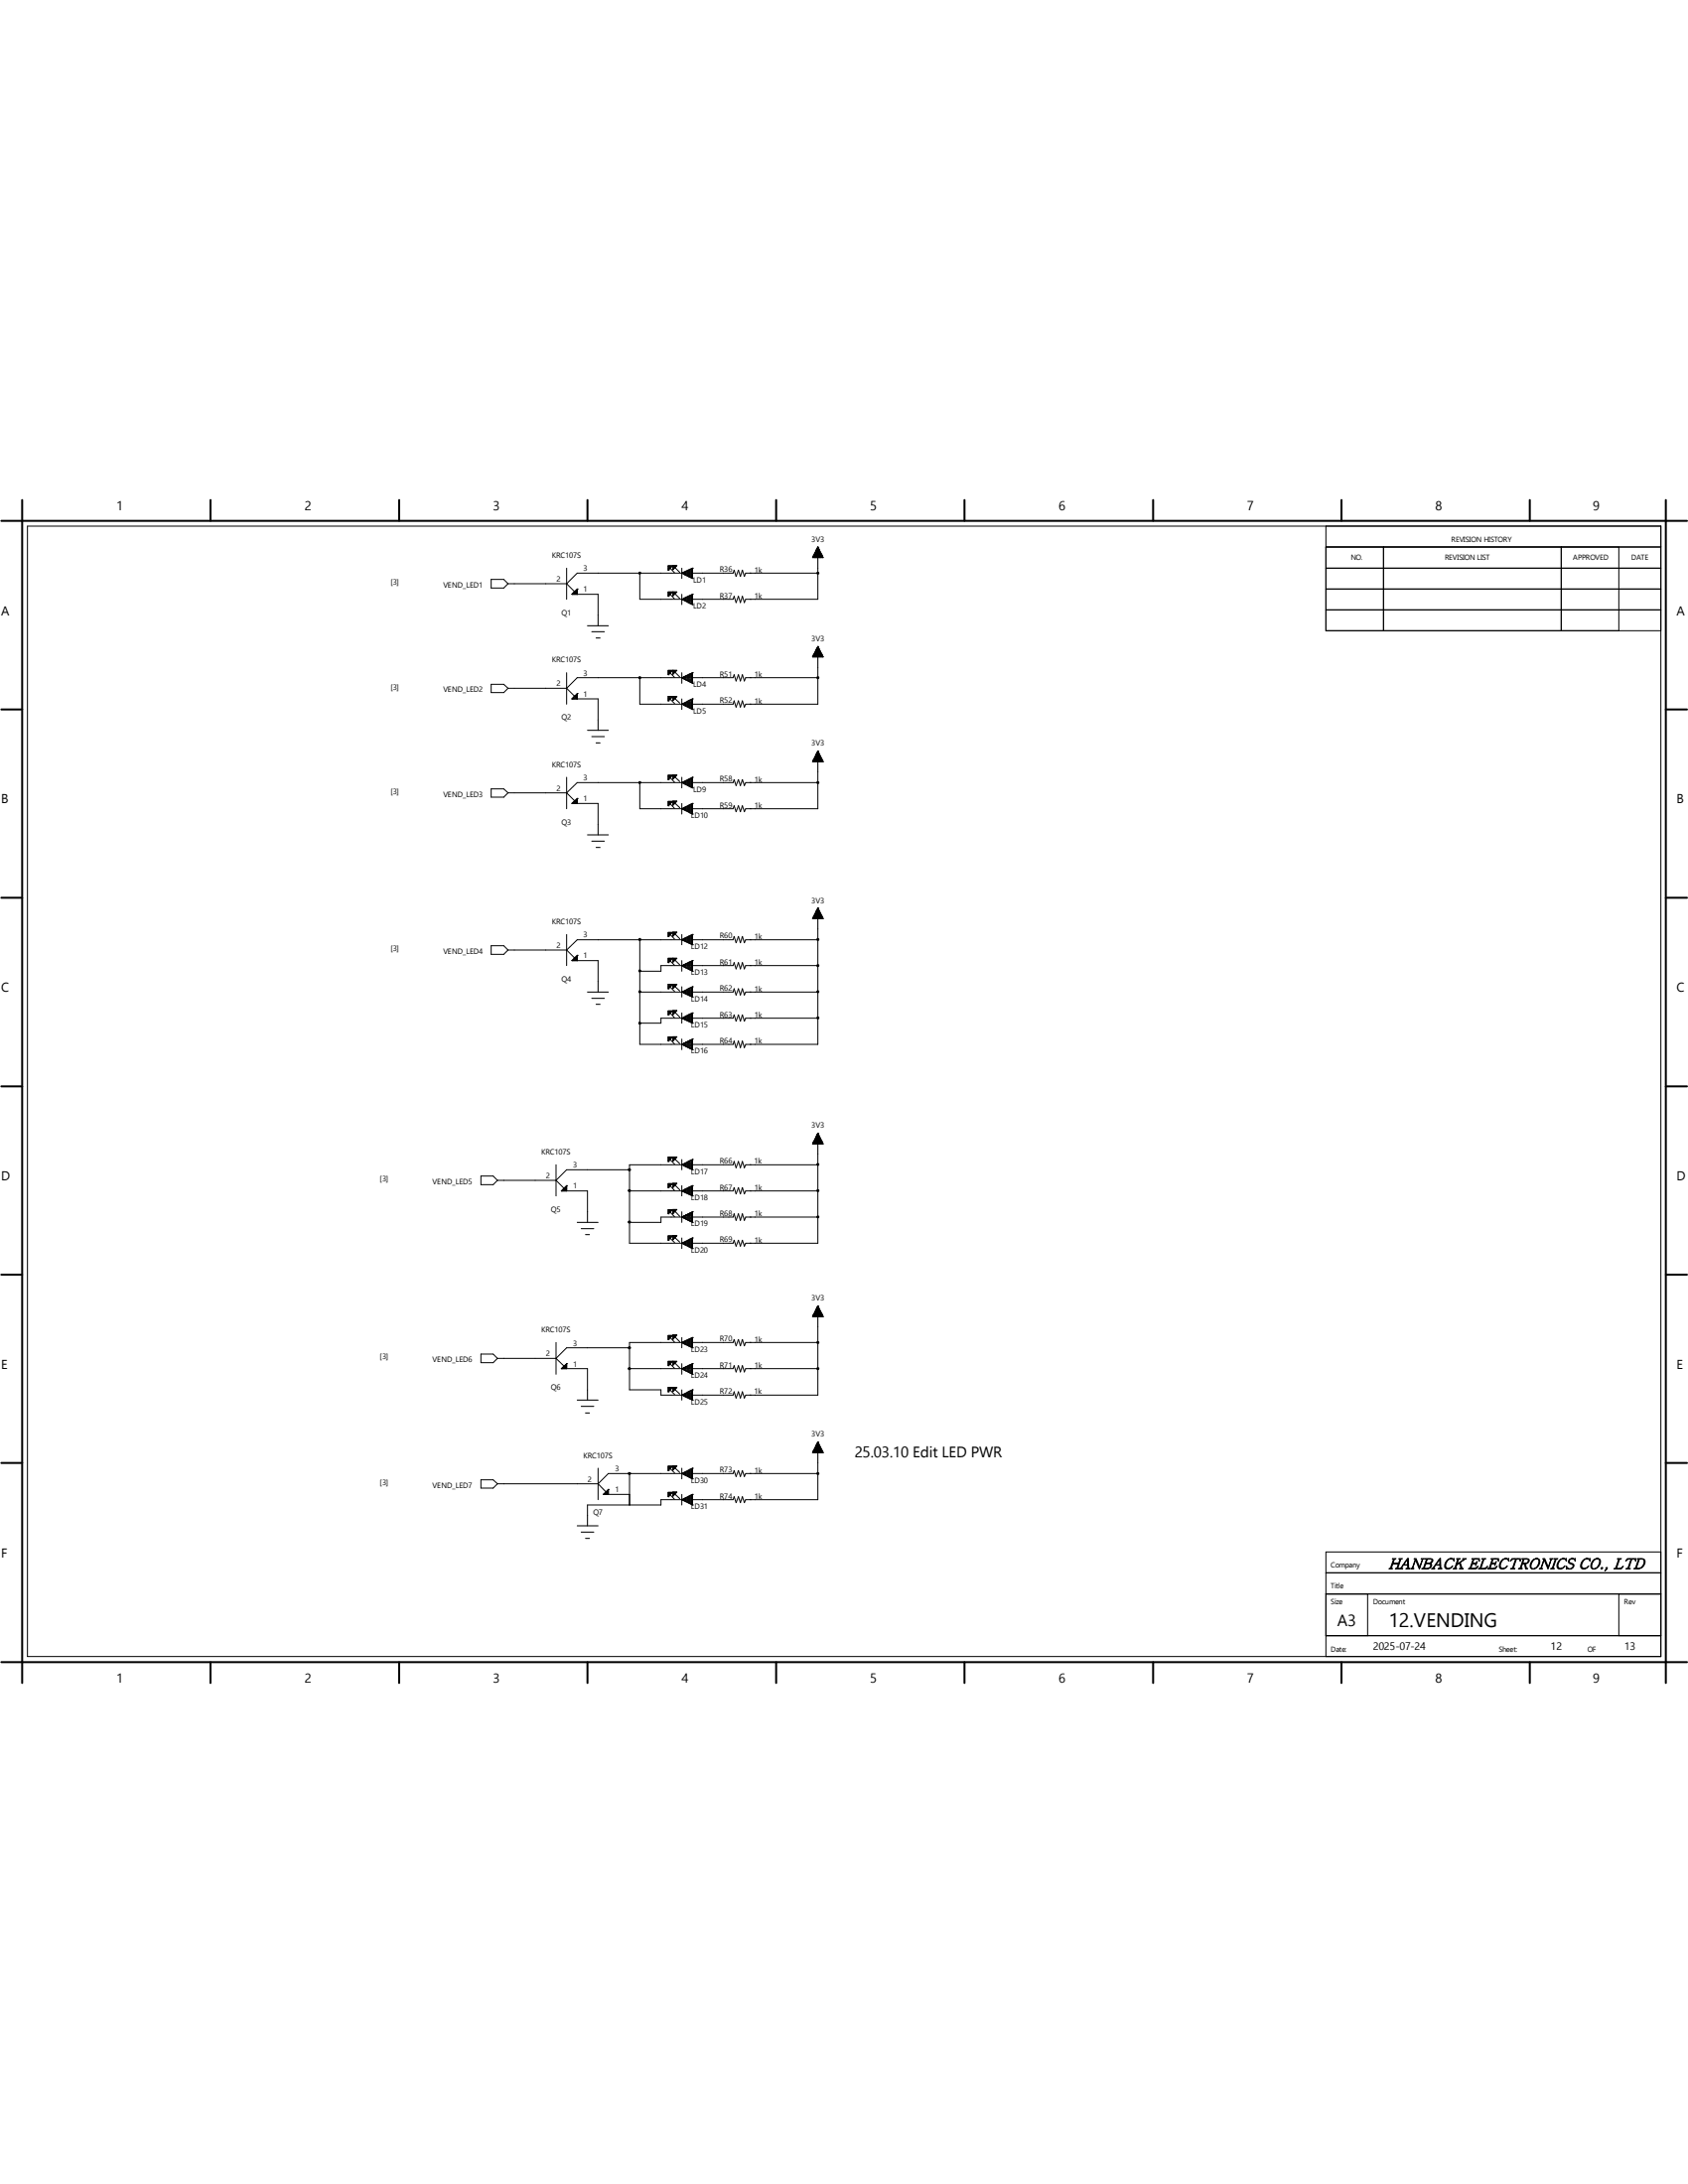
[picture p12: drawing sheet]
<svg xmlns="http://www.w3.org/2000/svg" width="216mm" height="279mm" viewBox="0 0 216 279" stroke-linecap="round" stroke-linejoin="round" font-family="sans-serif">
<g fill="none" stroke="#000" stroke-width=".25">
<path d="M.2 66.6h215.6M2.8 64v151.3M26.9 64v2.6M51.1 64v2.6M75.1 64v2.6M99.3 64v2.6M123.4 64v2.6M147.5 64v2.6M171.6 64v2.6M195.7 64v2.6M213.1 64v151.3M.2 90.8h2.6"/>
<path d="M213.1 90.8h2.7M.2 114.9h2.6M213.1 114.9h2.7M.2 139h2.6M213.1 139h2.7M.2 163.1h2.6M213.1 163.1h2.7M.2 187.2h2.6M213.1 187.2h2.7M.2 212.6h215.6M26.9 212.6v2.7M51.1 212.6v2.7"/>
<path d="M75.1 212.6v2.7M99.3 212.6v2.7M123.4 212.6v2.7M147.5 212.6v2.7M171.6 212.6v2.7M195.7 212.6v2.7"/>
</g>
<g fill="none" stroke="#000" stroke-width=".13">
<path d="M3.5 67.3h208.9v144.6h-208.9zM62.8 74.1h1.6l.6 .6-.6 .5h-1.6zM65 74.7h7.5M72.5 72.7v4M72.5 74.7l1.3 1.3v-.6M73.2 76h.1M73.2 76h3.3v4.1M73.8 75.4h.1M73.8 75.7h-.4v.3M73.8 75.9h-.5v.1M73.8 75.4l-.6 .6M73.8 75.6h-.3v.4"/>
<path d="M73.8 75.5h-.1v.5M85.5 72.9h.1M85.5 76.3h.1M85.6 72.4v.4h-.1M85.6 75.7v.5h-.1M85.6 72.6l.7 .7M85.6 75.9l.7 .7M85.7 72.4v.3h-.2M85.7 75.7v.3h-.2M85.9 72.4v.1h-.4M85.9 75.7v.2h-.4M86 72.4h.1"/>
<path d="M86 75.7h.1M86 72.4h-.5v.5M86 75.7h-.5v.6M86 72.4l-.5 .5M86 75.7l-.5 .6M86.1 72.3h.5l-.5 .6zM86.1 75.7h.5l-.5 .5zM86.1 72.5h.3M86.1 72.4h.5M86.1 75.9h.3M86.1 72.3v.5M86.1 75.7v.5"/>
<path d="M86.3 72.3v.4h-.2M86.3 75.7v.3h-.2M86.3 72.6l.7 .6M86.3 75.9l.7 .7M86.4 72.3v.3M86.4 75.7v.2M86.5 72.3v.1M86.5 75.7v.1M87.2 73.3h.1M87.2 76.7h.1M87.2 72.7v1.3M87.2 76v1.3"/>
<path d="M87.2 73.3l1.4 .7M87.2 76.7l1.4 .6M87.3 73.2v.2M87.3 76.6v.2M87.6 73.1v.5M87.6 76.5v.4M87.9 73v.7M87.9 76.3v.7M88.1 72.9v.9M88.1 76.2v1M88.4 72.7v1.3M88.4 76.1v1.2"/>
<path d="M88.6 74h.1M88.6 72.7h.1M88.6 77.3h.1M88.6 76h.1M88.6 72.7v1.3M88.6 76v1.3M88.6 72.7l-1.4 .6M88.6 72.8h-.3v1.1h.3M88.6 72.9h-.6v.8h.6M88.6 73.1h-.9v.5h.9M88.6 73.2h-1.1v.2h1.1M88.6 76.5h-1.1v.3h1.1"/>
<path d="M88.6 76.4h-.9v.5h.9M88.6 76.3h-.6v.8h.6M88.6 76.2h-.3v1h.3M88.6 76l-1.4 .7M104 71.3h1.2M104 71.2h1.2M104 71.2v.1M104.1 71.2h1.1v.1M104.1 71.1h1.1M104.1 71v.3M104.1 71h1M104.1 71h1v.3"/>
<path d="M104.1 70.9v.4M104.2 70.9h.9M104.2 70.9h.8M104.2 70.8v.5M104.2 70.8h.8M104.2 70.7v.6M104.3 70.7h.6M104.3 70.7h.6v.6M104.3 70.6h.6M104.3 70.6v.7M104.4 70.5h.5v.8M104.4 70.5h.5"/>
<path d="M104.4 70.4v.9M104.4 70.4h.4M104.4 70.4h.4v.9M104.4 70.3h.4v1M104.4 70.3v1M104.5 70.3h.2M104.5 70.2h.2M104.5 70.1v1.2M104.6 70.1h.1M104.6 70v1.3M104.6 70h.1M104.6 73.3h-9.2l-.2 .4-.2-.8-.3 .8-.3-.8-.3 .8-.2-.8-.1 .4h-20l-1.3 1.4"/>
<path d="M104.6 70v6.7h-9.2l-.2 .4-.2-.8-.3 .8-.3-.8-.3 .8-.2-.8-.1 .4h-12v-3.4M104.6 70l.7 1.3h-1.4zM104.7 70.1v1.2M104.7 70.2v1.1M105 70.7v.6M105 70.8v.5M105.2 71v.3M105.2 71.2h-1.2v.1M169.6 67.3v13.4h42.8M169.6 70h42.8M169.6 78h42.8M169.6 75.4h42.8"/>
<path d="M169.6 72.7h42.8M177 70v10.7M199.7 70v10.7M207.1 70v10.7M62.8 87.5h1.6l.6 .6-.6 .5h-1.6zM65 88.1h7.5M72.5 86.1v4M72.5 99.4v4.1M72.5 88.1l1.3 1.3v-.7M73.2 89.4h.1M73.2 89.4h3.3v4M73.8 88.7h.1"/>
<path d="M73.8 89.1h-.4v.3M73.8 89.3h-.5v.1M73.8 89h-.3v.4M73.8 88.9h-.1v.5M73.8 88.7l-.6 .7M75.1 80.1h2.7M75.1 93.4h2.7M75.7 80.8h1.6M75.7 94.2h1.6M76.2 81.6h.6M76.2 95h.6M81.8 86.7h.1"/>
<path d="M85.5 86.3h.1M85.5 89.7h.1M85.5 99.7h.1M85.6 85.8v.4h-.1M85.6 89.1v.4h-.1M85.6 99.2v.4h-.1M85.6 86l.7 .7M85.6 89.4l.7 .6M85.6 99.4l.7 .7M85.7 85.8v.3h-.2M85.7 89.1v.3h-.2M85.7 99.2v.2h-.2"/>
<path d="M85.9 85.8v.1h-.4M85.9 89.1v.2h-.4M85.9 99.2v.1h-.4M86 85.8h.1M86 89.1h.1M86 99.2h.1M86 85.8h-.5v.5M86 89.1h-.5v.6M86 99.2h-.5v.5M86 85.8l-.5 .5M86 89.1l-.5 .6M86 99.2l-.5 .5"/>
<path d="M86.1 85.8h.5l-.5 .5zM86.1 89.1h.5l-.5 .5zM86.1 99.1h.5l-.5 .6zM86.1 85.9h.3M86.1 89.5h.1M86.1 89.4h.2M86.1 89.3h.3M86.1 99.4h.2M86.1 99.3h.3M86.1 99.2h.5M86.1 85.8v.4M86.1 89.1v.5"/>
<path d="M86.1 99.1v.5M86.3 85.8v.3h-.2M86.3 89.1v.4M86.3 99.1v.4M86.3 85.9l.7 .7M86.3 89.3l.7 .7M86.3 99.4l.7 .6M86.4 85.8v.1M86.4 89.1v.2M86.4 99.1v.3M86.5 85.8h.1M86.5 89.1v.1"/>
<path d="M86.5 99.1v.1M87.2 86.7h.1M87.2 90.1h.1M87.2 86.1v1.3M87.2 89.4v1.4M87.2 99.4v1.4M87.2 86.7l1.4 .7M87.2 90.1l1.4 .7M87.3 86.7v.1M87.3 90v.1M87.6 86.5v.5M87.6 89.9v.4"/>
<path d="M87.6 99.9v.4M87.9 86.4v.7M87.9 89.7v.7M87.9 99.8v.7M88.1 86.2v1M88.1 89.6v1M88.1 99.7v.9M88.4 86.1v1.2M88.4 89.5v1.2M88.4 99.5v1.3M88.6 87.4h.1M88.6 86.1h.1"/>
<path d="M88.6 90.8h.1M88.6 89.4h.1M88.6 99.4h.1M88.6 86.1v1.3M88.6 89.4v1.4M88.6 99.4v1.4M88.6 86.6h-1.1v.3h1.1M88.6 90h-1.1v.2h1.1M88.6 100h-1.1v.2h1.1M88.6 86.4h-.9v.6h.9M88.6 89.8h-.9v.5h.9M88.6 99.9h-.9v.5h.9"/>
<path d="M88.6 86.3h-.6v.8h.6M88.6 89.7h-.6v.8h.6M88.6 99.7h-.6v.8h.6M88.6 86.2h-.3v1h.3M88.6 89.5h-.3v1.1h.3M88.6 99.6h-.3v1.1h.3M88.6 86.1l-1.4 .6M88.6 89.4l-1.4 .7M88.6 99.4l-1.4 .7M104 84h1.2M104 97.5v-.1h1.2v.1M104 83.9h1.2"/>
<path d="M104 97.3h1.2M104 83.9v.1M104 97.2v.3M104 83.9h1.2v.1M104 97.3h1.2v.2M104.1 83.7v.3M104.1 97.2v.3M104.1 83.8h1.1v.2M104.1 97.2h1.1v.3M104.1 83.8h1.1M104.1 97.2h1.1M104.1 83.7h1"/>
<path d="M104.1 97.1h1M104.1 84v-.3h1v.3M104.1 97v.5M104.1 97.1h1v.4M104.2 83.5v.5M104.2 97.5v-.6h.8v.6M104.2 83.6h.8v.4M104.2 83.6h.9M104.2 97h.9M104.2 83.4v.6M104.2 96.8v.7M104.2 83.5h.8v.5"/>
<path d="M104.2 96.9h.8v.6M104.2 83.5h.8M104.2 96.9h.8M104.3 83.4h.6M104.3 96.8h.6M104.3 83.4h.6v.6M104.3 96.7h.6v.8M104.4 83.2h.5v.8M104.4 96.6h.5v.9M104.4 83.1v.9M104.4 96.5v1M104.4 83.1h.4v.9"/>
<path d="M104.4 96.5h.4v1M104.4 83v1M104.4 96.4v1.1M104.4 83h.4v1M104.4 96.4h.4v1.1M104.4 83.1h.4M104.4 96.5h.4M104.5 82.9v1.1M104.5 96.3v1.2M104.5 82.9h.2v1.1M104.5 96.3h.2v1.2M104.5 83h.2"/>
<path d="M104.5 96.4h.2M104.5 82.9h.2M104.5 96.3h.2M104.6 82.8v1.2M104.6 96.2v1.3M104.6 82.8h.1v1.2M104.6 96.2h.1v1.3M104.6 82.7h.1M104.6 96.1h.1M104.6 86.7h-9.2l-.2 .4-.2-.8-.3 .8-.3-.8-.3 .8-.2-.8-.1 .4h-20l-1.3 1.4M104.6 82.7v7.4h-9.2l-.2 .4-.2-.8-.3 .8-.3-.8-.3 .8-.2-.8-.1 .4h-12v-3.4M104.6 96.1v7.4h-9.2l-.2 .3-.2-.7-.3 .7-.3-.7-.3 .7-.2-.7-.1 .4h-12v-3.4"/>
<path d="M104.6 82.7l.7 1.3h-1.4zM104.6 82.8h.1M104.6 96.1l.7 1.4h-1.4zM104.6 96.2h.1M104.9 83.2h-.5v.8M104.9 96.6h-.5v.9M104.9 83.3h-.6v.7M104.9 96.7h-.6v.8M62.8 100.9h1.6l.6 .5-.6 .6h-1.6zM65 101.4h7.5M72.5 119.5v4M72.5 101.4l1.3 1.4v-.6"/>
<path d="M73.2 102.8h.1M73.2 102.8h3.3v4M73.8 102.2h.1M73.8 102.7h-.5v.1M73.8 102.5h-.4v.3M73.8 102.4h-.3v.4M73.8 102.3h-.1v.5M73.8 102.2l-.6 .6M75.1 106.8h2.7M75.7 107.6h1.6M76.2 108.4h.6M81.8 100.1h.1"/>
<path d="M85.5 119.8h.1M85.5 103.1h.1M85.6 102.5v.4h-.1M85.6 119.3v.4h-.1M85.6 119.5l.7 .6M85.6 102.7l.7 .7M85.7 102.5v.3h-.2M85.7 119.3v.2h-.2M85.9 102.5v.2h-.4M85.9 119.3v.1h-.4M86 119.3h.1M86 102.5h.1"/>
<path d="M86 102.5h-.5v.6M86 119.3h-.5v.5M86 119.3l-.5 .5M86 102.5l-.5 .6M86.1 102.5h.5l-.5 .5zM86.1 119.3h.5l-.5 .5zM86.1 119.4h.3M86.1 119.3h.5M86.1 102.9h.1M86.1 102.8h.2M86.1 102.7h.3M86.1 102.5h.5"/>
<path d="M86.1 102.5v.5M86.1 119.3v.4M86.3 102.5v.3M86.3 119.3v.2h-.2M86.3 119.4l.7 .7M86.3 102.7l.7 .6M86.4 102.5v.2M86.4 119.3v.1M86.5 102.5v.1M86.5 119.3h.1M87.2 100.1h.1M87.2 103.5h.1"/>
<path d="M87.2 102.8v1.3M87.2 119.5v1.4M87.2 100.1l1.4 .7M87.2 103.5l1.4 .6M87.3 100v.2M87.3 103.4v.1M87.6 103.3v.4M87.6 120v.4M87.9 103.1v.7M87.9 119.8v.8M88.1 103v.9M88.1 119.7v1"/>
<path d="M88.4 102.8v1.3M88.4 119.6v1.2M88.6 119.5h.1M88.6 100.8h.1M88.6 104.1h.1M88.6 102.8h.1M88.6 102.8v1.3M88.6 119.5v1.4M88.6 103.3h-1.1v.3h1.1M88.6 103.2h-.9v.5h.9M88.6 119.9h-.9v.6h.9M88.6 103.1h-.6v.7h.6"/>
<path d="M88.6 119.8h-.6v.8h.6M88.6 102.9h-.3v1.1h.3M88.6 119.7h-.3v1h.3M88.6 119.5l-1.4 .7M88.6 102.8l-1.4 .7M104 117.5h1.2M104 117.3v.2M104 117.4h1.2v.1M104.1 117.2v.3M104.1 117.3h1.1v.2M104.1 117.3h1.1M104.1 117.2h1"/>
<path d="M104.1 117.5v-.4h1v.4M104.2 117v.5M104.2 117.1h.8v.4M104.2 117.1h.9M104.2 117.5v-.6h.8v.6M104.2 117h.8M104.3 116.9h.6M104.3 116.8h.6v.7M104.4 116.7h.5v.8M104.4 116.5v1M104.4 116.6h.4v.9M104.4 116.5h.4v1"/>
<path d="M104.4 116.5h.4M104.5 116.4v1.1M104.5 116.4h.2v1.1M104.5 116.5h.2M104.5 116.4h.2M104.6 116.2v1.3M104.6 116.3h.1v1.2M104.6 116.2h.1M104.6 116.2v17.4h-9.2l-.2 .4-.2-.8-.3 .8-.3-.8-.3 .8-.2-.8-.1 .4h-12v-13.4M104.6 100.1h-9.2l-.2 .4-.2-.8-.3 .8-.3-.8-.3 .8-.2-.8-.1 .4h-20l-1.3 1.3M104.6 116.2l.7 1.3h-1.4zM104.9 116.7h-.5v.8"/>
<path d="M104.9 116.8h-.6v.7M105.2 117.4h-1.2v.1M62.8 121h1.6l.6 .5-.6 .6h-1.6zM65 121.5h7.5M72.5 121.5l1.3 1.4v-.7M73.2 122.9h.1M73.2 122.9h3.3v4M73.8 122.2h.1M73.8 122.6h-.4v.3M73.8 122.8h-.5v.1M73.8 122.5h-.3v.4M73.8 122.3h-.1v.6"/>
<path d="M73.8 122.2l-.6 .7M75.1 126.9h2.7M75.7 127.7h1.6M76.2 128.5h.6M81.8 120.2h.1M81.8 126.9h12l.1-.4 .2 .8 .3-.8 .3 .8 .3-.8 .2 .8 .2-.4h9.2M85.5 123.1h.1M85.5 126.5h.1M85.5 129.8h.1M85.5 133.2h.1M85.6 122.6v.4h-.1M85.6 125.9v.5h-.1"/>
<path d="M85.6 129.3v.4h-.1M85.6 132.7v.4h-.1M85.6 122.9l.7 .6M85.6 126.2l.7 .6M85.6 129.5l.7 .7M85.6 132.9l.7 .7M85.7 122.6v.3h-.2M85.7 125.9v.3h-.2M85.7 129.3v.3h-.2M85.7 132.7v.2h-.2M85.9 122.6v.2h-.4M85.9 125.9v.2h-.4"/>
<path d="M85.9 129.3v.2h-.4M85.9 132.7v.1h-.4M86 122.6h.1M86 125.9h.1M86 129.3h.1M86 132.7h.1M86 122.6h-.5v.5M86 125.9h-.5v.6M86 129.3h-.5v.5M86 132.7h-.5v.5M86 122.6l-.5 .5M86 125.9l-.5 .6"/>
<path d="M86 129.3l-.5 .5M86 132.7l-.5 .5M86.1 122.6h.5l-.5 .5zM86.1 125.9h.5l-.5 .5zM86.1 129.3h.5l-.5 .5zM86.1 132.6h.5l-.5 .6zM86.1 122.8h.3M86.1 126.4h.1M86.1 126.2h.2M86.1 126.1h.3M86.1 129.7h.1M86.1 129.6h.2"/>
<path d="M86.1 129.5h.3M86.1 129.3h.5M86.1 133.1h.1M86.1 132.8h.3M86.1 132.7h.5M86.1 122.6v.4M86.1 125.9v.5M86.1 129.3v.5M86.1 132.6v.5M86.3 122.6v.3h-.2M86.3 125.9v.4M86.3 129.3v.3"/>
<path d="M86.3 132.6v.3h-.2M86.3 122.8l.7 .6M86.3 126.2l.7 .6M86.3 129.5l.7 .6M86.3 132.8l.7 .7M86.4 122.6v.2M86.4 125.9v.3M86.4 129.3v.2M86.4 132.6v.2M86.5 122.6h.1M86.5 125.9v.1M86.5 129.3h.1"/>
<path d="M86.5 132.6v.1M87.2 120.2h.1M87.2 123.5h.1M87.2 126.9h.1M87.2 130.3h.1M87.2 133.6h.1M87.2 122.9v1.3M87.2 126.2v1.4M87.2 129.6v1.3M87.2 132.9v1.4M87.2 120.2l1.4 .7M87.2 123.5l1.4 .7"/>
<path d="M87.2 126.9l1.4 .7M87.2 130.3l1.4 .6M87.2 133.6l1.4 .7M87.3 120.1v.2M87.3 123.5v.1M87.3 126.8v.2M87.3 130.2v.1M87.3 133.5v.2M87.6 123.4v.4M87.6 126.7v.4M87.6 130v.5M87.6 133.4v.4"/>
<path d="M87.9 123.2v.7M87.9 126.5v.8M87.9 129.9v.7M87.9 133.3v.6M88.1 123.1v.9M88.1 126.4v1M88.1 129.8v.9M88.1 133.1v1M88.4 122.9v1.3M88.4 126.3v1.2M88.4 129.6v1.3M88.4 133v1.2"/>
<path d="M88.6 120.9h.1M88.6 124.2h.1M88.6 122.9h.1M88.6 127.6h.1M88.6 126.2h.1M88.6 130.9h.1M88.6 129.6h.1M88.6 134.3h.1M88.6 132.9h.1M88.6 122.9v1.3M88.6 126.2v1.4M88.6 129.6v1.3"/>
<path d="M88.6 132.9v1.4M88.6 120.1h-1.1v.3h1.1M88.6 123.4h-1.1v.3h1.1M88.6 126.8h-1.1v.2h1.1M88.6 130.1h-1.1v.3h1.1M88.6 133.4h-1.1v.3h1.1M88.6 123.3h-.9v.5h.9M88.6 126.7h-.9v.5h.9M88.6 130h-.9v.5h.9M88.6 133.3h-.9v.6h.9M88.6 123.1h-.6v.9h.6M88.6 126.5h-.6v.8h.6"/>
<path d="M88.6 129.8h-.6v.8h.6M88.6 133.2h-.6v.8h.6M88.6 123h-.3v1.1h.3M88.6 126.4h-.3v1h.3M88.6 129.7h-.3v1.1h.3M88.6 133.1h-.3v1.1h.3M88.6 122.9l-1.4 .6M88.6 126.2l-1.4 .7M88.6 129.6l-1.4 .7M88.6 132.9l-1.4 .7M104.6 120.2h-9.2l-.2 .4-.2-.8-.3 .8-.3-.8-.3 .8-.2-.8-.1 .4h-20l-1.3 1.3M104.6 123.5h-9.2l-.2 .5-.2-.9-.3 .9-.3-.9-.3 .9-.2-.9-.1 .4h-9.3v.7h-2.7"/>
<path d="M104.6 130.3h-9.2l-.2 .3-.2-.8-.3 .8-.3-.8-.3 .8-.2-.8-.1 .5h-9.3v.6h-2.7M61.5 150.5h1.6l.5 .5-.5 .6h-1.6zM63.6 151h7.5M71.1 151l1.4 1.4v-.7M71.1 149v4M71.8 152.4h.1M71.8 152.4h3.3v4M72.5 151.7h.1M72.5 152.2h-.6v.2M72.5 152.1h-.4v.3M72.5 151.9h-.3v.5M72.5 151.8h-.2v.6"/>
<path d="M72.5 151.7l-.7 .7M73.8 156.4h2.7M74.3 157.2h1.6M74.9 157.9h.5M80.5 152.4h13.3l.1-.5 .2 .8 .3-.8 .3 .8 .3-.8 .2 .8 .2-.3h9.2M80.5 149.6h-8l-1.4 1.4M85.5 148.6h.1M85.5 151.9h.1M85.5 155.3h.1M85.5 158.7h.1M85.6 148v.5h-.1M85.6 151.4v.4h-.1"/>
<path d="M85.6 154.8v.4h-.1M85.6 158.1v.4h-.1M85.6 148.3l.7 .6M85.6 151.6l.7 .7M85.6 155l.7 .7M85.6 158.3l.7 .7M85.7 148v.3h-.2M85.7 151.4v.3h-.2M85.7 154.8v.2h-.2M85.7 158.1v.3h-.2M85.9 148v.2h-.4M85.9 151.4v.2h-.4"/>
<path d="M85.9 154.8v.1h-.4M85.9 158.1v.1h-.4M86 148h.1M86 151.4h.1M86 154.8h.1M86 158.1h.1M86 148h-.5v.6M86 151.4h-.5v.5M86 154.8h-.5v.5M86 158.1h-.5v.6M86 148l-.5 .6M86 151.4l-.5 .5"/>
<path d="M86 154.8l-.5 .5M86 158.1l-.5 .6M86.1 148h.5l-.5 .5zM86.1 151.4h.5l-.5 .5zM86.1 154.7h.5l-.5 .6zM86.1 158.1h.5l-.5 .5zM86.1 148.5h.1M86.1 148.3h.2M86.1 148.2h.3M86.1 151.8h.1M86.1 151.7h.2M86.1 151.6h.3"/>
<path d="M86.1 151.4h.5M86.1 155.2h.1M86.1 154.9h.3M86.1 154.8h.5M86.1 158.5h.1M86.1 158.4h.2M86.1 158.2h.3M86.1 158.1h.5M86.1 148v.5M86.1 151.4v.4M86.1 154.7v.5M86.1 158.1v.4"/>
<path d="M86.3 148v.4M86.3 151.4v.3M86.3 154.7v.3h-.2M86.3 158.1v.3M86.3 148.3l.7 .6M86.3 151.6l.7 .6M86.3 154.9l.7 .7M86.3 158.3l.7 .6M86.4 148v.3M86.4 151.4v.2M86.4 154.7v.2M86.4 158.1v.2"/>
<path d="M86.5 148v.1M86.5 151.4h.1M86.5 154.7v.1M86.5 158.1v.1M87.2 149h.1M87.2 152.4h.1M87.2 155.7h.1M87.2 159h.1M87.2 148.3v1.3M87.2 151.7v1.3M87.2 155v1.4M87.2 158.4v1.3"/>
<path d="M87.2 149l1.4 .6M87.2 152.4l1.4 .6M87.2 155.7l1.4 .7M87.2 159l1.4 .7M87.3 148.9v.2M87.3 152.3v.1M87.3 155.6v.2M87.3 159v.1M87.6 148.8v.4M87.6 152.1v.5M87.6 155.5v.4M87.6 158.8v.5"/>
<path d="M87.9 148.6v.8M87.9 152v.7M87.9 155.4v.6M87.9 158.7v.7M88.1 148.5v1M88.1 151.8v1M88.1 155.2v1M88.1 158.6v1M88.4 148.4v1.2M88.4 151.7v1.3M88.4 155.1v1.2M88.4 158.4v1.3"/>
<path d="M88.6 149.6h.1M88.6 148.3h.1M88.6 153h.1M88.6 151.7h.1M88.6 156.4h.1M88.6 155h.1M88.6 159.7h.1M88.6 158.4h.1M88.6 148.3v1.3M88.6 151.7v1.3M88.6 155v1.4M88.6 158.4v1.3"/>
<path d="M88.6 148.9h-1.1v.2h1.1M88.6 152.2h-1.1v.3h1.1M88.6 155.5h-1.1v.3h1.1M88.6 158.9h-1.1v.3h1.1M88.6 148.8h-.9v.5h.9M88.6 152.1h-.9v.5h.9M88.6 155.4h-.9v.6h.9M88.6 158.8h-.9v.5h.9M88.6 148.6h-.6v.8h.6M88.6 151.9h-.6v.8h.6M88.6 155.3h-.6v.8h.6M88.6 158.7h-.6v.7h.6"/>
<path d="M88.6 148.5h-.3v1h.3M88.6 151.8h-.3v1.1h.3M88.6 155.2h-.3v1.1h.3M88.6 158.5h-.3v1.1h.3M88.6 148.3l-1.4 .7M88.6 151.7l-1.4 .7M88.6 155l-1.4 .7M88.6 158.4l-1.4 .6M104 146.3h1.2M104 146.1v.2M104 146.2h1.2M104.1 146v.3"/>
<path d="M104.1 146.1h1.1v.2M104.1 146.1h1.1M104.1 146h1M104.1 145.9v.4M104.1 146h1v.3M104.2 145.8v.5M104.2 145.9h.9M104.2 145.9h.8M104.2 145.7v.6M104.2 145.8h.8M104.3 145.7h.6M104.3 145.6h.6v.7"/>
<path d="M104.4 145.5v.8M104.4 145.5h.5v.8M104.4 145.5h.5M104.4 145.4v.9M104.4 145.5h.4M104.4 145.2v1.1M104.4 145.3h.4v1M104.4 145.4h.4M104.5 145.1v1.2M104.5 145.2h.2v1.1M104.5 145.3h.2M104.5 145.2h.2"/>
<path d="M104.6 145v1.3M104.6 145.1h.1M104.6 145h.1M104.6 145v14h-9.2l-.2 .4-.2-.7-.3 .7-.3-.7-.3 .7-.2-.7-.1 .3h-13.3v-10h13.3l.1-.4 .2 .8 .3-.8 .3 .8 .3-.8 .2 .8 .2-.4h9.2M104.6 155.7h-9.2l-.2 .4-.2-.8-.3 .8-.3-.8-.3 .8-.2-.8-.1 .4h-9.3v.7h-4M104.6 145l.7 1.3h-1.4zM104.7 145.1v1.2M104.8 145.4v.9M104.9 145.6h-.6v.7M105 145.7v.6M105 145.8v.5M105.2 146v.3"/>
<path d="M105.2 146.2h-1.2v.1M105.2 146.3h.1M61.5 173.2h1.6l.5 .6-.5 .5h-1.6zM63.6 173.8h7.5M71.1 173.8l1.4 1.3v-.6M71.1 171.7v4.1M71.8 175.1h.1M71.8 175.1h3.3v4M72.5 174.5h.1M72.5 175h-.6v.1M72.5 174.8h-.4v.3M72.5 174.7h-.3v.4"/>
<path d="M72.5 174.6h-.2v.5M72.5 174.5l-.7 .6M73.8 179.1h2.7M74.3 179.9h1.6M80.5 175.1h13.3l.1-.4 .2 .8 .3-.8 .3 .8 .3-.8 .2 .8 .2-.4h9.2M80.5 172.4h-8l-1.4 1.4M85.5 171.4h.1M85.5 174.7h.1M85.5 178.1h.1M85.6 170.9v.3h-.1M85.6 174.2v.4h-.1M85.6 177.5v.4h-.1"/>
<path d="M85.6 171l.7 .7M85.6 174.4l.7 .6M85.6 177.8l.7 .6M85.7 170.9v.2h-.2M85.7 174.2v.3h-.2M85.7 177.5v.3h-.2M85.9 170.9v.1h-.4M85.9 174.2v.1h-.4M85.9 177.5v.1h-.4M86 170.9h.1M86 174.2h.1M86 177.5h.1"/>
<path d="M86 170.9h-.5v.5M86 174.2h-.5v.5M86 177.5h-.5v.6M86 170.9l-.5 .5M86 174.2l-.5 .5M86 177.5l-.5 .6M86.1 170.8h.5l-.5 .6zM86.1 174.2h.5l-.5 .5zM86.1 177.5h.5l-.5 .5zM86.1 171h.3M86.1 170.9h.5M86.1 174.3h.3"/>
<path d="M86.1 177.9h.1M86.1 177.8h.2M86.1 177.6h.3M86.1 170.8v.4M86.1 174.2v.4M86.1 177.5v.5M86.3 170.8v.3h-.2M86.3 174.2v.3h-.2M86.3 177.5v.3M86.3 171l.7 .7M86.3 174.3l.7 .7M86.3 177.7l.7 .7"/>
<path d="M86.4 170.8v.2M86.4 174.2v.1M86.4 177.5v.2M86.5 170.8v.1M86.5 174.2h.1M86.5 177.5h.1M87.2 171.7h.1M87.2 175.1h.1M87.2 178.5h.1M87.2 171.1v1.3M87.2 174.5v1.3M87.2 177.8v1.3"/>
<path d="M87.2 171.7l1.4 .7M87.2 175.1l1.4 .7M87.2 178.5l1.4 .6M87.3 171.7v.2M87.3 175v.2M87.3 178.4v.1M87.6 171.5v.5M87.6 174.9v.4M87.6 178.3v.4M87.9 171.4v.7M87.9 174.8v.7M87.9 178.1v.7"/>
<path d="M88.1 171.3v1M88.1 174.6v1M88.1 178v.9M88.4 171.2v1.2M88.4 174.5v1.2M88.4 177.8v1.3M88.6 172.4h.1M88.6 171.1h.1M88.6 175.8h.1M88.6 174.5h.1M88.6 179.1h.1M88.6 177.8h.1"/>
<path d="M88.6 171.1v1.3M88.6 174.5v1.3M88.6 177.8v1.3M88.6 171.6h-1.1v.3h1.1M88.6 175h-1.1v.3h1.1M88.6 178.4h-1.1v.2h1.1M88.6 171.5h-.9v.5h.9M88.6 174.8h-.9v.6h.9M88.6 178.2h-.9v.5h.9M88.6 171.4h-.6v.8h.6M88.6 174.7h-.6v.8h.6M88.6 178.1h-.6v.8h.6"/>
<path d="M88.6 171.2h-.3v1.1h.3M88.6 174.6h-.3v1h.3M88.6 177.9h-.3v1.1h.3M88.6 171.1l-1.4 .6M88.6 174.5l-1.4 .6M88.6 177.8l-1.4 .7M104 168.4h1.2M104 168.4v-.2h1.2v.2M104.1 168.1v.3M104.1 168.1h1.1v.3M104.1 168.2h1.1M104.1 168.1h1"/>
<path d="M104.1 168v.4M104.1 168.1h1v.3M104.2 168.4v-.5h.8v.5M104.2 168h.9M104.2 168.4v-.6h.8v.6M104.2 167.9h.8M104.3 167.8h.6M104.3 167.7h.6v.7M104.4 167.6h.5v.8M104.4 167.5v.9M104.4 167.5h.4v.9M104.4 167.3v1.1"/>
<path d="M104.4 167.4h.4v1M104.4 167.5h.4M104.5 167.2v1.2M104.5 167.3h.2v1.1M104.5 167.3h.2M104.5 167.2h.2M104.6 167.1v1.3M104.6 167.2h.1v1.2M104.6 167.1h.1M104.6 167.1v11.4h-9.2l-.2 .4-.2-.8-.3 .8-.3-.8-.3 .8-.2-.8-.1 .4h-9.3v-.7h-4v-6.1h13.3l.1-.3 .2 .8 .3-.8 .3 .8 .3-.8 .2 .8 .2-.5h9.2M104.6 167.1l.7 1.3h-1.4zM104.9 167.6h-.5v.8"/>
<path d="M104.9 167.7h-.6v.7M105.2 168.3h-1.2v.1M61.5 189.3h1.6l.5 .5-.5 .6h-1.6zM63.6 189.8h12.9M73.8 195.2h2.7M74.3 196h1.6M74.9 180.8h.5M74.9 196.8h.5M76.5 187.8v4.1M76.5 189.8l1.3 1.4v-.7M77.2 191.2h.1M77.2 191.2h3.3"/>
<path d="M77.8 190.5h.1M77.8 191.1h-.5v.1M77.8 190.9h-.4v.3M77.8 190.5l-.6 .7M77.8 190.8h-.2v.4M77.8 190.7h-.1v.5M80.5 188.5h.1M80.5 188.5v4M85.5 191.5h.1M85.5 188.1h.1M85.6 187.6v.4h-.1M85.6 190.9v.4h-.1"/>
<path d="M85.6 191.1l.7 .7M85.6 187.8l.7 .6M85.7 187.6v.2h-.2M85.7 190.9v.3h-.2M85.9 187.6v.1h-.4M85.9 190.9v.2h-.4M86 190.9h.1M86 187.6h.1M86 187.6h-.5v.5M86 190.9h-.5v.6M86 190.9l-.5 .6M86 187.6l-.5 .5"/>
<path d="M86.1 187.5h.5l-.5 .6zM86.1 190.9h.5l-.5 .5zM86.1 191.3h.1M86.1 191.2h.2M86.1 191.1h.3M86.1 190.9h.5M86.1 188h.1M86.1 187.8h.2M86.1 187.7h.3M86.1 187.6h.5M86.1 187.5v.5M86.1 190.9v.4"/>
<path d="M86.3 187.5v.4M86.3 190.9v.3M86.3 191.1l.7 .6M86.3 187.7l.7 .7M86.4 187.5v.2M86.4 190.9v.2M86.5 187.5v.1M86.5 190.9h.1M87.2 191.9h.1M87.2 188.5h.1M87.2 187.8v1.4M87.2 191.2v1.3"/>
<path d="M87.2 191.9l1.4 .6M87.2 188.5l1.4 .7M87.3 188.4v.2M87.3 191.8v.1M87.6 188.3v.4M87.6 191.6v.5M87.9 188.2v.6M87.9 191.5v.7M88.1 188v1M88.1 191.3v1M88.4 187.9v1.2M88.4 191.2v1.3"/>
<path d="M88.6 192.5h.1M88.6 191.2h.1M88.6 189.2h.1M88.6 187.8h.1M88.6 187.8v1.4M88.6 191.2v1.3M88.6 188.4h-1.1v.2h1.1M88.6 191.7h-1.1v.3h1.1M88.6 188.3h-.9v.5h.9M88.6 191.6h-.9v.5h.9M88.6 188.1h-.6v.8h.6M88.6 191.5h-.6v.7h.6"/>
<path d="M88.6 188h-.3v1.1h.3M88.6 191.3h-.3v1.1h.3M88.6 191.2l-1.4 .7M88.6 187.8l-1.4 .7M104 185.8h1.2M104 185.7h1.2M104 185.6v.2M104 185.7h1.2v.1M104.1 185.5v.3M104.1 185.6h1.1v.2M104.1 185.6h1.1M104.1 185.5h1"/>
<path d="M104.1 185.4v.4M104.1 185.5h1v.3M104.2 185.8v-.5h.8v.5M104.2 185.4h.9M104.2 185.2v.6M104.2 185.3h.8v.5M104.2 185.3h.8M104.3 185.2h.6M104.3 185.1h.6v.7M104.4 185h.5v.8M104.4 184.9v.9M104.4 184.9h.4v.9"/>
<path d="M104.4 184.7v1.1M104.4 184.8h.4v1M104.4 184.9h.4M104.5 184.7v1.1M104.5 184.7h.2v1.1M104.5 184.7h.2M104.6 184.5v1.3M104.6 184.6h.1v1.2M104.6 184.5h.1M104.6 184.5v7.4h-9.2l-.2 .3-.2-.7-.3 .7-.3-.7-.3 .7-.2-.7-.1 .4h-9.3v.6h-9.4v2.7M104.6 188.5h-9.2l-.2 .4-.2-.8-.3 .8-.3-.8-.3 .8-.2-.8-.1 .4h-16l-1.3 1.3M104.6 184.5l.7 1.3h-1.4z"/>
<path d="M104.9 185h-.5v.8M104.9 185.1h-.6v.7M212.4 198.5h-42.8v13.4M169.6 209.3h42.8M169.6 203.9h42.8M169.6 201.2h42.8M174.9 203.9v5.4M207.1 203.9v5.4"/>
</g>
<g fill="#000" stroke="#000" stroke-width=".13">
<path d="M80.4 152.2h.2v.2h-.2z" fill-rule="evenodd"/>
<path d="M80.4 156.2h.2v.2h-.2z" fill-rule="evenodd"/>
<path d="M80.4 149.6h.2v.1h-.2z" fill-rule="evenodd"/>
<path d="M80.4 175h.2v.2h-.2z" fill-rule="evenodd"/>
<path d="M80.4 172.3h.2v.2h-.2z" fill-rule="evenodd"/>
<path d="M80.4 188.4h.2v.2h-.2z" fill-rule="evenodd"/>
<circle cx="81.8" cy="73.3" r=".13"/>
<circle cx="104.6" cy="73.3" r=".13"/>
<circle cx="81.8" cy="86.7" r=".13"/>
<circle cx="104.6" cy="86.7" r=".13"/>
<circle cx="81.8" cy="100.1" r=".13"/>
<circle cx="104.6" cy="100.1" r=".13"/>
<circle cx="81.8" cy="126.9" r=".13"/>
<circle cx="81.8" cy="124.2" r=".13"/>
<circle cx="81.8" cy="120.2" r=".13"/>
<circle cx="81.8" cy="130.9" r=".13"/>
<circle cx="104.6" cy="123.5" r=".13"/>
<circle cx="104.6" cy="130.2" r=".13"/>
<circle cx="104.6" cy="126.9" r=".13"/>
<circle cx="104.6" cy="120.2" r=".13"/>
<circle cx="104.6" cy="152.3" r=".13"/>
<circle cx="104.6" cy="149" r=".13"/>
<circle cx="104.6" cy="155.7" r=".13"/>
<circle cx="104.6" cy="175.1" r=".13"/>
<circle cx="104.6" cy="171.7" r=".13"/>
<circle cx="104.6" cy="188.5" r=".13"/>
</g>
<text font-size="2.5" x="177.6" y="208.2">12.VENDING</text>
<text font-size="2.1" x="171" y="208">A3</text>
<g font-size="1.9">
<text x="109.3" y="186.5">25.03.10 Edit LED PWR</text>
<text x="177.6" y="200.7">HANBACK ELECTRONICS CO., LTD</text>
</g>
<g font-size="1.7">
<text x="14.9" y="65.3">1</text>
<text x="39" y="65.3">2</text>
<text x="63.1" y="65.3">3</text>
<text x="87.2" y="65.3">4</text>
<text x="111.3" y="65.3">5</text>
<text x="135.4" y="65.3">6</text>
<text x="159.5" y="65.3">7</text>
<text x="183.6" y="65.3">8</text>
<text x="203.7" y="65.3">9</text>
<text x=".2" y="78.7">A</text>
<text x="214.4" y="78.7">A</text>
<text x=".2" y="102.8">B</text>
<text x="214.4" y="102.8">B</text>
<text x=".2" y="126.9">C</text>
<text x="214.4" y="126.9">C</text>
<text x=".2" y="151">D</text>
<text x="214.4" y="151">D</text>
<text x=".2" y="175.1">E</text>
<text x="214.4" y="175.1">E</text>
<text x=".2" y="199.2">F</text>
<text x="214.4" y="199.2">F</text>
<text x="14.9" y="215.3">1</text>
<text x="39" y="215.3">2</text>
<text x="63.1" y="215.3">3</text>
<text x="87.2" y="215.3">4</text>
<text x="111.3" y="215.3">5</text>
<text x="135.4" y="215.3">6</text>
<text x="159.5" y="215.3">7</text>
<text x="183.6" y="215.3">8</text>
<text x="203.7" y="215.3">9</text>
</g>
<g font-size="1.4">
<text x="175.6" y="211.1">2025-07-24</text>
<text x="198.3" y="211.1">12</text>
<text x="207.7" y="211.1">13</text>
</g>
<g font-size="1">
<text x="70.6" y="71.4">KRC107S</text>
<text x="103.8" y="69.3">3V3</text>
<text x="172.8" y="71.6">NO.</text>
<text x="184.8" y="71.6">REVISION LIST</text>
<text x="185.6" y="69.3">REVISION HISTORY</text>
<text x="201.2" y="71.6">APPROVED</text>
<text x="208.7" y="71.6">DATE</text>
<text x="50" y="74.8">[3]</text>
<text x="56.7" y="75.1">VEND_LED1</text>
<text x="71.2" y="74.4">2</text>
<text x="74.6" y="73.1">3</text>
<text x="74.6" y="75.7">1</text>
<text x="88.6" y="74.5">LD1</text>
<text x="88.6" y="77.9">LD2</text>
<text x="92" y="73.2">R36</text>
<text x="92" y="76.5">R37</text>
<text x="96.5" y="73.2">1k</text>
<text x="96.5" y="76.6">1k</text>
<text x="71.8" y="78.7">Q1</text>
<text x="103.8" y="82">3V3</text>
<text x="50" y="88.2">[3]</text>
<text x="56.7" y="88.6">VEND_LED2</text>
<text x="70.6" y="84.8">KRC107S</text>
<text x="71.2" y="87.8">2</text>
<text x="74.6" y="86.4">3</text>
<text x="74.6" y="89.1">1</text>
<text x="88.6" y="87.9">LD4</text>
<text x="92" y="86.6">R51</text>
<text x="92" y="90">R52</text>
<text x="96.5" y="86.7">1k</text>
<text x="71.8" y="92.1">Q2</text>
<text x="88.6" y="91.3">LD5</text>
<text x="96.5" y="90">1k</text>
<text x="103.8" y="95.4">3V3</text>
<text x="50" y="101.6">[3]</text>
<text x="56.7" y="101.9">VEND_LED3</text>
<text x="70.6" y="98.2">KRC107S</text>
<text x="71.2" y="101.2">2</text>
<text x="74.6" y="99.9">3</text>
<text x="88.6" y="101.3">LD9</text>
<text x="92" y="100">R58</text>
<text x="96.5" y="100">1k</text>
<text x="71.8" y="105.5">Q3</text>
<text x="74.6" y="102.5">1</text>
<text x="88.4" y="104.7">LD10</text>
<text x="92" y="103.3">R59</text>
<text x="96.5" y="103.4">1k</text>
<text x="70.6" y="118.2">KRC107S</text>
<text x="74.6" y="119.9">3</text>
<text x="103.8" y="115.5">3V3</text>
<text x="50" y="121.7">[3]</text>
<text x="56.7" y="122">VEND_LED4</text>
<text x="71.2" y="121.3">2</text>
<text x="71.8" y="125.6">Q4</text>
<text x="74.6" y="122.6">1</text>
<text x="88.4" y="121.4">LD12</text>
<text x="88.4" y="124.8">LD13</text>
<text x="92" y="120.1">R60</text>
<text x="92" y="123.4">R61</text>
<text x="96.5" y="120.1">1k</text>
<text x="96.5" y="123.5">1k</text>
<text x="88.4" y="128.1">LD14</text>
<text x="88.4" y="131.4">LD15</text>
<text x="92" y="126.8">R62</text>
<text x="92" y="130.1">R63</text>
<text x="96.5" y="126.8">1k</text>
<text x="96.5" y="130.2">1k</text>
<text x="88.4" y="134.8">LD16</text>
<text x="92" y="133.4">R64</text>
<text x="96.5" y="133.5">1k</text>
<text x="69.2" y="147.7">KRC107S</text>
<text x="73.3" y="149.4">3</text>
<text x="92" y="148.9">R66</text>
<text x="96.5" y="148.9">1k</text>
<text x="103.8" y="144.3">3V3</text>
<text x="48.6" y="151.2">[3]</text>
<text x="55.3" y="151.5">VEND_LED5</text>
<text x="69.8" y="150.7">2</text>
<text x="70.5" y="155">Q5</text>
<text x="73.3" y="152.1">1</text>
<text x="88.4" y="150.2">LD17</text>
<text x="88.4" y="153.5">LD18</text>
<text x="92" y="152.2">R67</text>
<text x="92" y="155.5">R68</text>
<text x="96.5" y="152.3">1k</text>
<text x="96.5" y="155.6">1k</text>
<text x="88.4" y="156.9">LD19</text>
<text x="88.4" y="160.2">LD20</text>
<text x="92" y="158.9">R69</text>
<text x="96.5" y="159">1k</text>
<text x="103.8" y="166.4">3V3</text>
<text x="48.6" y="173.9">[3]</text>
<text x="69.2" y="170.5">KRC107S</text>
<text x="69.8" y="173.5">2</text>
<text x="73.3" y="172.2">3</text>
<text x="88.4" y="173">LD23</text>
<text x="92" y="171.6">R70</text>
<text x="96.5" y="171.7">1k</text>
<text x="55.3" y="174.3">VEND_LED6</text>
<text x="70.5" y="177.8">Q6</text>
<text x="73.3" y="174.8">1</text>
<text x="88.4" y="176.3">LD24</text>
<text x="88.4" y="179.7">LD25</text>
<text x="92" y="175">R71</text>
<text x="92" y="178.4">R72</text>
<text x="96.5" y="178.4">1k</text>
<text x="96.5" y="175">1k</text>
<text x="103.8" y="183.8">3V3</text>
<text x="48.6" y="190">[3]</text>
<text x="55.3" y="190.3">VEND_LED7</text>
<text x="74.6" y="186.6">KRC107S</text>
<text x="75.2" y="189.6">2</text>
<text x="78.7" y="188.3">3</text>
<text x="78.7" y="190.9">1</text>
<text x="88.4" y="189.7">LD30</text>
<text x="92" y="191.7">R74</text>
<text x="92" y="188.4">R73</text>
<text x="96.5" y="191.8">1k</text>
<text x="96.5" y="188.4">1k</text>
<text x="75.9" y="193.8">Q7</text>
<text x="88.4" y="193.1">LD31</text>
<text x="170.2" y="203.2">Title</text>
<text x="170.2" y="200.6">Company</text>
<text x="170.2" y="205.3">Size</text>
<text x="175.6" y="205.3">Document</text>
<text x="207.7" y="205.3">Rev</text>
<text x="170.2" y="211.3">Date:</text>
<text x="191.7" y="211.3">Sheet:</text>
<text x="203" y="211.3">OF</text>
</g>
</svg>
